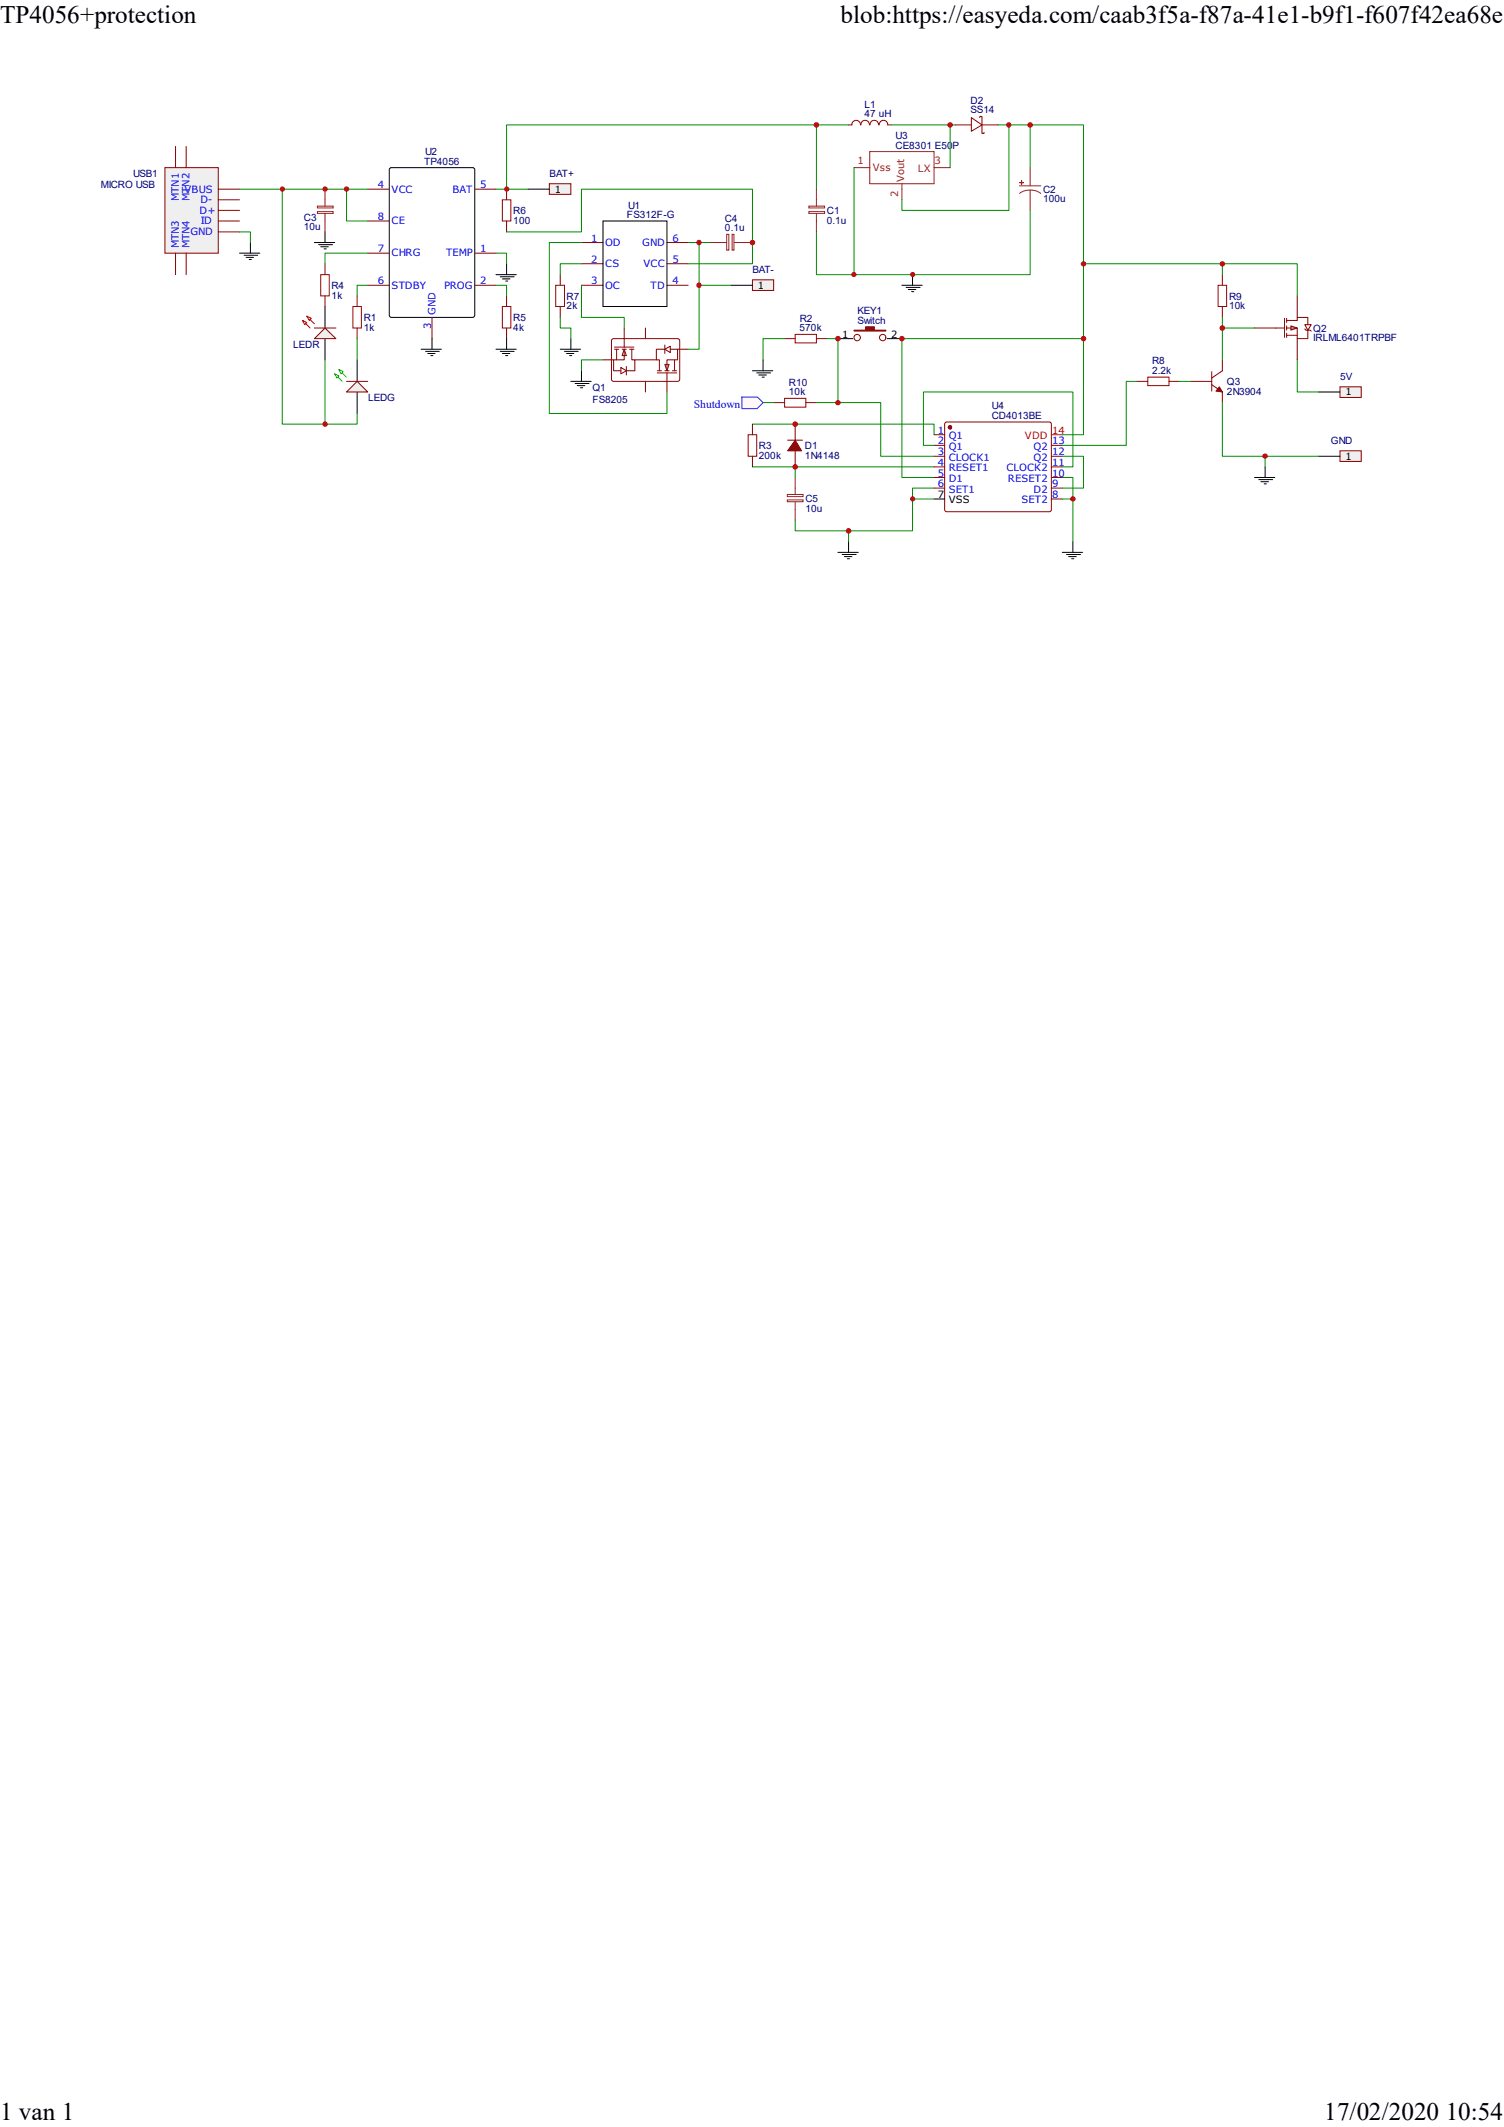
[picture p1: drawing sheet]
<svg xmlns="http://www.w3.org/2000/svg" width="210mm" height="297mm" viewBox="0 0 210 297" stroke-linecap="round" stroke-linejoin="round" font-family="sans-serif">
<path d="M81.2 33.9h3M81.2 36.8h3M81.2 39.8h3M93.1 33.9h3M93.1 36.8h3M93.1 39.8h3" fill="none" stroke="#800" stroke-width=".14"/>
<path d="M84.2 30.9h8.9v11.9h-8.9z" fill="none" stroke="#000" stroke-width=".14"/>
<path d="M23 23.4h7.5v11.9h-7.5z" fill="#efefef"/>
<g fill="none" stroke="#800" stroke-width=".14">
<path d="M23 23.4h7.5v11.9h-7.5zM24.5 20.4v3M24.5 35.3v3.1M26 20.4v3M26 35.3v3.1M30.5 32.4h2.9M30.5 26.4h2.9M30.5 27.9h2.9M30.5 29.4h2.9M30.5 30.9h2.9M51.4 26.4h3M51.4 30.9h3"/>
<path d="M51.4 35.3h3M51.4 39.8h3M66.3 26.4h3M66.3 35.3h3M66.3 39.8h3M49.9 41.3v1.5M49.9 45.8v1.5M60.3 44.3v3"/>
</g>
<path d="M54.4 23.6l.3-.2h11.3l.3 .2v20.4l-.2 .3h-11.4l-.3-.2zM45.4 42.8v3M45.4 47.3v2.9" fill="none" stroke="#000" stroke-width=".14"/>
<path d="M49.3 42.8h1.2v3h-1.2z" fill="none" stroke="#a00000" stroke-width=".14"/>
<path d="M44.3 29.5h2.2v.3h-2.2zM44.3 28.8h2.2v.2h-2.2zM45.4 26.4v2.4M45.4 29.8v2.6" fill="none" stroke="#8d2323" stroke-width=".14"/>
<path d="M43.9 47.3l1.5-1.5 1.5 1.5z" fill="#efefef"/>
<path d="M43.9 47.3l1.5-1.5 1.5 1.5z" fill="none" stroke="#800" stroke-width=".14"/>
<path d="M42.2 44.7l1.1 1.1M42.8 44.2l1.1 1" fill="none" stroke="#f00" stroke-width=".14"/>
<path d="M42.8 44.2l.7 .2-.3 .3z" fill="#efefef"/>
<path d="M42.8 44.2l.7 .2-.3 .3z" fill="none" stroke="#f00" stroke-width=".14"/>
<path d="M42.2 44.7l.6 .3-.3 .3z" fill="#efefef"/>
<path d="M42.2 44.7l.6 .3-.3 .3z" fill="none" stroke="#f00" stroke-width=".14"/>
<path d="M43.9 45.8h3" fill="none" stroke="#800" stroke-width=".14"/>
<path d="M49.9 50.2v3.1M49.9 54.7v3" fill="none" stroke="#000" stroke-width=".14"/>
<path d="M49.9 53.3l1.5 1.4h-3z" fill="#efefef"/>
<path d="M49.9 53.3l1.5 1.4h-3z" fill="none" stroke="#800" stroke-width=".14"/>
<path d="M46.7 52.2l1.1 1.1M47.3 51.6l1.1 1.1" fill="none" stroke="#0f0" stroke-width=".14"/>
<path d="M47.3 51.6l.6 .3-.3 .3z" fill="#efefef"/>
<path d="M47.3 51.6l.6 .3-.3 .3z" fill="none" stroke="#0f0" stroke-width=".14"/>
<path d="M46.7 52.2l.6 .3-.3 .3z" fill="#efefef"/>
<path d="M46.7 52.2l.6 .3-.3 .3z" fill="none" stroke="#0f0" stroke-width=".14"/>
<path d="M48.4 53.3h3" fill="none" stroke="#800" stroke-width=".14"/>
<path d="M187.1 54h3v1.5h-3z" fill="#efefef"/>
<path d="M187.1 54h3v1.5h-3z" fill="none" stroke="#800" stroke-width=".14"/>
<path d="M184.1 54.7h3" fill="none" stroke="#000" stroke-width=".14"/>
<path d="M87.2 48.8l.3 .9h-.6z" fill="#fefefe"/>
<path d="M87.2 48.8l.3 .9h-.6z" fill="none" stroke="#800" stroke-width=".14"/>
<path d="M86.7 51.3l.8 .5-.8 .4z" fill="#fefefe"/>
<path d="M84.2 50.2h1.5M85.8 48.5h2.7M85.8 48.8h.6M86.1 48.8v1.4M86.7 51.3l.8 .5-.8 .4zM86.9 48.8h.6M87.2 48.8v1.4h-1.5v1.6h1M87.2 45.8v2.7M87.5 51.2v1.2M87.9 48.8h.6M88.2 48.8v1.4h.4v1.6h-1.1M90.1 45.8v1.5" fill="none" stroke="#800" stroke-width=".14"/>
<path d="M92.8 50.9h.6l-.3 .9z" fill="#fefefe"/>
<path d="M92.8 50.9h.6l-.3 .9z" fill="none" stroke="#800" stroke-width=".14"/>
<path d="M92.8 48.8l.8-.5v.9z" fill="#fefefe"/>
<g fill="none" stroke="#800" stroke-width=".14">
<path d="M45.4 36.8v1.6M45.4 41.3v1.5M70.7 41.3v1.5M70.7 45.8v1.5M85.4 47.4l.3-.1h9.1l.1 .3v5.5l-.3 .2-9.1-.1-.1-.2zM88.6 50.2h3.1M90.1 53.3v1.4M91.8 52.1h2.7M91.8 51.8h.6M92.8 48.8l.8-.5v.9zM92.8 48.8h-1.1v1.4h.4v1.6M92.8 51.8h.6"/>
<path d="M92.8 48.2v1.2M93.1 52.1v2.6M93.6 48.8h1v1.4h-1.5v1.6M93.9 51.8h.6M94.2 50.2v1.6M94.6 48.8h1.5"/>
</g>
<g fill="none" stroke="#000" stroke-width=".14">
<path d="M33.4 35.3h2.9M34.1 35.6h1.9M34.4 35.9h1M34.8 36.2h.3M35 33.9v1.4M43.9 33.9h2.8M44.5 34.2h1.9M44.8 34.5h1M45.3 34.8h.3M45.4 32.4v1.5M69.3 38.4h2.8M69.8 38.7h2"/>
<path d="M70.1 38.9h1.1M70.6 39.2h.3M70.7 36.8v1.6M58.8 48.8h2.8M59.4 49.1h1.9M59.7 49.4h1M60.2 49.7h.3M60.3 47.3v1.5M69.3 48.8h2.8M69.8 49.1h2M70.1 49.4h1.1M70.6 49.7h.3"/>
<path d="M70.7 47.3v1.5"/>
</g>
<path d="M33.4 32.4h1.6v1.5M33.4 26.4h18M48.4 26.4v4.5h3M51.4 35.3h-6v1.5M51.4 39.8h-1.5v1.5M69.3 35.3h1.4v1.5M69.3 39.8h1.4v1.5M45.4 50.2v9h4.5v-1.5M49.9 47.3v2.9" fill="none" stroke="#080" stroke-width=".14"/>
<path d="M44.8 38.4h1.2v2.9h-1.2zM70.1 42.8h1.2v3h-1.2z" fill="none" stroke="#a00000" stroke-width=".14"/>
<path d="M76.7 25.7h3v1.4h-3z" fill="#efefef"/>
<path d="M70.7 26.4v1.5M70.7 30.9v1.5M76.7 25.7h3v1.4h-3z" fill="none" stroke="#800" stroke-width=".14"/>
<path d="M73.7 26.4h3" fill="none" stroke="#000" stroke-width=".14"/>
<path d="M69.3 26.4h4.4M70.7 32.4h10.5v-6h23.9v10.4h-9M96.1 33.9h3" fill="none" stroke="#080" stroke-width=".14"/>
<path d="M70.1 27.9h1.2v3h-1.2z" fill="none" stroke="#a00000" stroke-width=".14"/>
<path d="M99.1 33.9h2.4M101.5 32.7h.3v2.2h-.3zM102.2 32.7h.3v2.2h-.3zM102.5 33.9h2.6" fill="none" stroke="#8d2323" stroke-width=".14"/>
<path d="M105.1 39.1h2.9v1.5h-2.9z" fill="#efefef"/>
<path d="M118.5 17.4h.5a.59 .59 0 0 1 .5-.6 .59 .59 0 0 1 .6 .6M120.2 17.4a.59 .59 0 0 1 .6-.6 .59 .59 0 0 1 .6 .6M121.5 17.4a.59 .59 0 0 1 .6-.6 .59 .59 0 0 1 .6 .6M122.8 17.4a.59 .59 0 0 1 .6-.6 .59 .59 0 0 1 .6 .6M124 17.4h.5M133.4 17.4h2.2M135.6 16.4l1.5 1-1.5 .9zM136.8 16.4v-.1h.3v2.3h.3v-.1M137.1 17.4h2.3M78.2 38.4v1.4M105.1 39.1h2.9v1.5h-2.9zM78.2 42.8v1.5" fill="none" stroke="#800" stroke-width=".14"/>
<g fill="none" stroke="#000" stroke-width=".14">
<path d="M102.1 39.8h3M125.9 39.8h2.9M127.4 38.4v1.4M78.2 48.8h2.9M78.8 49.1h1.9M79.1 49.4h1M79.5 49.7h.3M79.7 53.3h2.8M79.7 47.3v1.5M80.3 53.6h2M80.6 53.8h1.1M81.1 54.1h.3"/>
<path d="M81.2 51.8v1.5M126.5 40.1h2M126.8 40.4h1.1M127.3 40.7h.3"/>
</g>
<path d="M124.5 17.4h8.2v6M132.7 17.4h.7M39.4 26.4v32.8h6M81.2 39.8v4.5h6v1.5M81.2 33.9h-4.5v23.8h16.4v-3M81.2 36.8h-3v1.6M97.6 33.9v14.9h-1.5M97.6 39.8h4.5M78.2 44.3v1.5h1.5v1.5M84.2 50.2h-3v1.6" fill="none" stroke="#080" stroke-width=".14"/>
<path d="M77.6 39.8h1.2v3h-1.2z" fill="none" stroke="#a00000" stroke-width=".14"/>
<g fill="none" stroke="#8d2323" stroke-width=".14">
<path d="M112.9 29.5h2.2v.3h-2.2zM112.9 28.8h2.2v.2h-2.2zM114 26.4v2.4M114 29.8v2.6M119.3 23.4h2.2M121.5 21.2h8.9v4.5h-8.9zM125.9 25.7v2.2M130.4 23.4h2.3M142.4 26h2.9M143.8 26.5a2.29 2.29 0 0 1 1.5 .5M143.8 26.5a2.29 2.29 0 0 0-1.4 .5M143.8 23.4v2.6"/>
<path d="M143.8 26.5v2.9"/>
</g>
<path d="M142.4 25.5h.6z" fill="#8d2323"/>
<path d="M142.4 25.5h.6z" fill="none" stroke="#8d2323" stroke-width=".14"/>
<path d="M142.7 25.2v.6z" fill="#8d2323"/>
<path d="M142.7 25.2v.6z" fill="none" stroke="#8d2323" stroke-width=".14"/>
<path d="M114 17.4h-43.3v9M118.5 17.4h-4.5v9M119.3 23.4v15M143.8 29.4v9h-29.8v-6" fill="none" stroke="#080" stroke-width=".14"/>
<path d="M132.5 59.5l.2-.1 .1 .1v.3l-.1 .1-.2-.1-.1-.2z" fill="#800"/>
<path d="M131.9 59.1l.3-.2 14.5 .1 .1 .2v12.1l-.3 .2-14.4-.1-.2-.2zM132.5 59.5l.2-.1 .1 .1v.3l-.1 .1-.2-.1-.1-.2z" fill="none" stroke="#800" stroke-width=".14"/>
<path d="M132.5 59.5l.2-.1 .1 .1v.3l-.1 .1-.2-.1-.1-.2z" fill="#800"/>
<g fill="none" stroke="#800" stroke-width=".14">
<path d="M105.1 59.2v1.5M109.6 47.3h1.4M111 59.2v2.3M114 47.3h1.5M132.5 59.5l.2-.1 .1 .1v.3l-.1 .1-.2-.1-.1-.2zM105.1 63.7v1.5M111 62.9v2.3M130.4 60.7h1.5M130.4 62.2h1.5M130.4 63.7h1.5M130.4 65.2h1.5M130.4 66.7h1.5"/>
<path d="M130.4 68.2h1.5M146.8 62.2h1.5M146.8 63.7h1.5M146.8 65.2h1.5M146.8 66.7h1.5M146.8 68.2h1.5M146.8 69.7h1.5"/>
</g>
<path d="M130.4 69.7h1.5" fill="none" stroke="#000" stroke-width=".14"/>
<path d="M146.8 60.7h1.5" fill="none" stroke="#f00" stroke-width=".14"/>
<path d="M111 46.7h3v1.2h-3zM104.5 60.7h1.2v3h-1.2z" fill="none" stroke="#a00000" stroke-width=".14"/>
<path d="M111 61.5l.9 1.4h-1.9z" fill="#800"/>
<path d="M110 61.5h2.1M111 61.5l.9 1.4h-1.9z" fill="none" stroke="#800" stroke-width=".14"/>
<path d="M109.9 69.8h2.2v.3h-2.2zM109.9 69h2.2v.3h-2.2zM111 66.7v2.3M111 70.1v2.5" fill="none" stroke="#8d2323" stroke-width=".14"/>
<path d="M139.4 17.4h1.5v12h-15v-1.5M140.9 17.4h2.9v6M105.1 59.2h25.3v1.5M111 72.6v1.5h7.5v1.5M130.4 65.2h-19.4v1.5M130.4 62.2h-1.5v-7.5h20.9v10.5h-1.5" fill="none" stroke="#080" stroke-width=".14"/>
<path d="M117 77.1h2.8M117.6 77.4h1.9M117.9 77.7h1.1M118.3 78h.3M118.5 75.6v1.5" fill="none" stroke="#000" stroke-width=".14"/>
<path d="M180.3 45.5l.8 .3-.8 .3z" fill="#fefefe"/>
<path d="M180.3 45.5l.8 .3-.8 .3z" fill="none" stroke="#800" stroke-width=".14"/>
<path d="M182.2 45.3h.9l-.5 .8z" fill="#fefefe"/>
<g fill="none" stroke="#800" stroke-width=".14">
<path d="M175.2 45.8h4.2M179.4 44.4v2.7M179.7 44.7h1.4v-.4h1.5v1M179.7 45.8h1.4v1.5M179.7 46.8h1.4M179.7 44.4v.6M179.7 45.5v.6M179.7 46.5v.6M181.1 41.3v3M181.1 47.3v2.9M182.2 45.3h.9l-.5 .8zM182.2 45.9l.1 .2h.6l.2 .1"/>
<path d="M182.6 46.1v1.2h-1.5"/>
</g>
<path d="M117 47.3h1.5M124.5 47.3h1.4" fill="none" stroke="#000" stroke-width=".14"/>
<path d="M119.3 46.1h1.6v-.5h1.2v.5h1.6v.1h-4.4z" fill="#800"/>
<path d="M119.3 46.1h1.6v-.5h1.2v.5h1.6v.1h-4.4zM120.1 47.1a.45 .45 0 0 0-.6-.3 .45 .45 0 0 0 0 .7 .45 .45 0 0 0 .6-.3M123.7 47.1a.45 .45 0 0 0-.7-.3 .45 .45 0 0 0 0 .7 .45 .45 0 0 0 .7-.3M166.2 53.3h3M169.2 53.7l1.5 1v1.5M169.2 51.9v2.7M170.7 50.2v1.6l-1.5 1" fill="none" stroke="#800" stroke-width=".14"/>
<path d="M118.5 47.3h.6M123.9 47.3h.6" fill="none" stroke="#000" stroke-width=".14"/>
<path d="M170.3 54l.4 .7-.9-.1z" fill="#800"/>
<path d="M170.7 38.4v1.4M158.7 53.3h1.6M163.2 53.3h1.5M170.3 54l.4 .7-.9-.1zM170.7 42.8v1.5" fill="none" stroke="#800" stroke-width=".14"/>
<g fill="none" stroke="#080" stroke-width=".14">
<path d="M143.8 17.4h7.5v43.3h-3M151.3 36.8h19.4v1.6M170.7 36.8h10.4v4.5M109.6 47.3h-3v2.9M115.5 47.3h1.5v8.9h6v7.5h7.4M151.3 47.3h-25.4v19.4h4.5M158.7 53.3h-1.4v8.9h-9M164.7 53.3h1.5M170.7 44.3v5.9M170.7 45.8h4.5M181.1 50.2v4.5h3M105.1 65.2h5.9"/>
<path d="M127.4 69.7h3M130.4 68.2h-3v5.9h-8.9M148.3 63.7h3v4.5h-3M148.3 66.7h1.5v3h-1.5M149.8 69.7v5.9"/>
</g>
<g fill="none" stroke="#000" stroke-width=".14">
<path d="M105.1 51.8h2.8M105.7 52.1h1.9M106 52.4h1M106.4 52.7h.3M106.6 50.2v1.6M148.3 77.1h2.9M148.9 77.4h2M149.2 77.7h1.1M149.6 78h.3M149.8 75.6v1.5M175.2 66.7h2.8M175.8 67h1.9"/>
<path d="M176.1 67.3h1M176.5 67.6h.3M176.7 65.2v1.5"/>
</g>
<path d="M170.1 39.8h1.2v3h-1.2zM160.3 52.7h2.9v1.1h-2.9z" fill="none" stroke="#a00000" stroke-width=".14"/>
<path d="M187.1 62.9h3v1.5h-3z" fill="#efefef"/>
<path d="M187.1 62.9h3v1.5h-3z" fill="none" stroke="#800" stroke-width=".14"/>
<path d="M184.1 63.7h3" fill="none" stroke="#000" stroke-width=".14"/>
<path d="M170.7 56.2v7.5h6v1.5M176.7 63.7h7.4" fill="none" stroke="#080" stroke-width=".14"/>
<path d="M103.5 55.5h2.3l.8 .7-.9 .9h-2.1z" fill="#fff7f8"/>
<path d="M103.5 55.5h2.3l.8 .7-.9 .9h-2.1v-1.6" fill="none" stroke="#430aff" stroke-width=".14"/>
<path d="M109.6 55.6h2.9v1.3h-2.9z" fill="none" stroke="#a00000" stroke-width=".14"/>
<path d="M108 56.2h1.6M112.5 56.2h1.5" fill="none" stroke="#800" stroke-width=".14"/>
<path d="M106.6 56.2h1.4M114 56.2h3" fill="none" stroke="#080" stroke-width=".14"/>
<g fill="#c00">
<circle cx="117" cy="56.2" r=".37"/>
<circle cx="176.7" cy="63.7" r=".37"/>
<circle cx="149.8" cy="69.7" r=".37"/>
<circle cx="151.3" cy="36.8" r=".37"/>
<circle cx="125.9" cy="47.3" r=".38"/>
<circle cx="151.3" cy="47.3" r=".38"/>
<circle cx="117" cy="47.3" r=".38"/>
<circle cx="118.5" cy="74.1" r=".38"/>
<circle cx="114" cy="17.4" r=".38"/>
<circle cx="132.7" cy="17.4" r=".38"/>
<circle cx="39.4" cy="26.4" r=".36"/>
<circle cx="45.4" cy="59.2" r=".38"/>
<circle cx="48.4" cy="26.4" r=".37"/>
<circle cx="45.4" cy="26.4" r=".37"/>
<circle cx="105.1" cy="33.9" r=".38"/>
<circle cx="97.6" cy="33.9" r=".37"/>
<circle cx="70.8" cy="26.4" r=".36"/>
<circle cx="97.6" cy="39.8" r=".37"/>
<circle cx="127.4" cy="38.3" r=".36"/>
<circle cx="119.2" cy="38.3" r=".36"/>
<circle cx="140.9" cy="17.4" r=".37"/>
<circle cx="127.4" cy="69.7" r=".36"/>
<circle cx="111" cy="65.2" r=".38"/>
<circle cx="111" cy="59.2" r=".38"/>
<circle cx="143.8" cy="17.4" r=".38"/>
<circle cx="170.7" cy="36.8" r=".37"/>
<circle cx="170.7" cy="45.8" r=".38"/>
</g>
<g font-size="3.5">
<text x="0" y="3.2">TP4056+protection</text>
<text x="117.4" y="3.2">blob:https://easyeda.com/caab3f5a-f87a-41e1-b9f1-f607f42ea68e</text>
<text x="0" y="296">1 van 1</text>
<text x="184.9" y="296">17/02/2020 10:54</text>
</g>
<text font-size="1.6" fill="#00f" x="96.9" y="57">Shutdown</text>
<g font-size="1.4" fill="#000080">
<text x="120.7" y="16.4">47 uH</text>
<text x="120.7" y="15">L1</text>
<text x="135.5" y="15.8">SS14</text>
<text x="135.5" y="14.5">D2</text>
<text x="59.2" y="23">TP4056</text>
<text x="59.4" y="21.6">U2</text>
<text x="125.1" y="20.7">CE8301 E50P</text>
<text x="125.1" y="19.4">U3</text>
<text x="14.1" y="26.2">MICRO USB</text>
<text x="18.6" y="24.7">USB1</text>
<text x="71.7" y="29.9">R6</text>
<text x="76.8" y="24.7">BAT+</text>
<text x="87.7" y="29.1">U1</text>
<text x="115.4" y="29.9">C1</text>
<text x="145.7" y="28.2">100u</text>
<text x="145.7" y="26.9">C2</text>
<text x="42.4" y="32.2">10u</text>
<text x="42.4" y="30.8">C3</text>
<text x="71.7" y="31.2">100</text>
<text x="87.5" y="30.4">FS312F-G</text>
<text x="101.2" y="32.3">0.1u</text>
<text x="101.2" y="30.9">C4</text>
<text x="115.4" y="31.2">0.1u</text>
<text x="46.3" y="41.7">1k</text>
<text x="46.3" y="40.3">R4</text>
<text x="79.1" y="41.8">R7</text>
<text x="105.1" y="38.1">BAT-</text>
<text x="171.6" y="41.8">R9</text>
<text x="50.8" y="46.2">1k</text>
<text x="50.8" y="44.8">R1</text>
<text x="71.7" y="46.2">4k</text>
<text x="71.7" y="44.8">R5</text>
<text x="79.1" y="43.2">2k</text>
<text x="111.6" y="46.3">570k</text>
<text x="111.7" y="44.9">R2</text>
<text x="119.7" y="45.2">Switch</text>
<text x="119.7" y="43.9">KEY1</text>
<text x="171.6" y="43.2">10k</text>
<text x="183.4" y="47.7">IRLML6401TRPBF</text>
<text x="183.4" y="46.3">Q2</text>
<text x="40.9" y="48.6">LEDR</text>
<text x="110.2" y="53.8">R10</text>
<text x="160.9" y="52.2">2.2k</text>
<text x="160.9" y="50.9">R8</text>
<text x="171.3" y="53.8">Q3</text>
<text x="187.2" y="53">5V</text>
<text x="51.4" y="56">LEDG</text>
<text x="82.7" y="56.2">FS8205</text>
<text x="82.7" y="54.6">Q1</text>
<text x="110.2" y="55.2">10k</text>
<text x="138.5" y="58.5">CD4013BE</text>
<text x="138.5" y="57.2">U4</text>
<text x="171.3" y="55.1">2N3904</text>
<text x="106" y="64.1">200k</text>
<text x="106" y="62.7">R3</text>
<text x="112.4" y="64.1">1N4148</text>
<text x="112.4" y="62.7">D1</text>
<text x="185.8" y="62">GND</text>
<text x="112.5" y="71.5">10u</text>
<text x="112.5" y="70.1">C5</text>
</g>
<g font-size="1.4" fill="#8d2323">
<text x="119.8" y="22.9">1</text>
<text x="121.9" y="23.9">Vss</text>
<text x="128.2" y="24">LX</text>
<text x="130.5" y="22.9">3</text>
<text x="125.4" y="27.5" transform="rotate(-90 125.4 27.5)">2</text>
<text x="126.3" y="25.4" transform="rotate(-90 126.3 25.4)">Vout</text>
</g>
<g font-size="1.4" fill="#00f">
<text x="25" y="28.1" transform="rotate(-90 25 28.1)">MTN1</text>
<text x="25.8" y="26.9">VBUS</text>
<text x="26.5" y="28.1" transform="rotate(-90 26.5 28.1)">MTN2</text>
<text x="27.9" y="29.8">D+</text>
<text x="28" y="28.4">D-</text>
<text x="52.7" y="26.3">4</text>
<text x="54.7" y="26.9">VCC</text>
<text x="63.2" y="26.9">BAT</text>
<text x="67.1" y="26.3">5</text>
<text x="25" y="34.6" transform="rotate(-90 25 34.6)">MTN3</text>
<text x="26.5" y="34.6" transform="rotate(-90 26.5 34.6)">MTN4</text>
<text x="26.6" y="32.9">GND</text>
<text x="28" y="31.3">ID</text>
<text x="52.7" y="30.7">8</text>
<text x="52.7" y="35.2">7</text>
<text x="54.7" y="31.3">CE</text>
<text x="54.7" y="35.8">CHRG</text>
<text x="62.3" y="35.8">TEMP</text>
<text x="67.1" y="35.2">1</text>
<text x="82.5" y="33.7">1</text>
<text x="84.5" y="34.3">OD</text>
<text x="89.7" y="34.3">GND</text>
<text x="93.9" y="33.7">6</text>
<text x="52.7" y="39.7">6</text>
<text x="54.7" y="40.3">STDBY</text>
<text x="62" y="40.3">PROG</text>
<text x="67.1" y="39.7">2</text>
<text x="82.5" y="36.7">2</text>
<text x="82.5" y="39.7">3</text>
<text x="84.5" y="37.3">CS</text>
<text x="84.5" y="40.3">OC</text>
<text x="89.9" y="37.3">VCC</text>
<text x="90.8" y="40.3">TD</text>
<text x="93.9" y="39.7">4</text>
<text x="93.9" y="36.7">5</text>
<text x="60.2" y="46" transform="rotate(-90 60.2 46)">3</text>
<text x="60.8" y="44" transform="rotate(-90 60.8 44)">GND</text>
<text x="131" y="60.6">1</text>
<text x="131" y="62.1">2</text>
<text x="131" y="63.6">3</text>
<text x="131" y="65.1">4</text>
<text x="132.5" y="61.3">Q1</text>
<text x="132.5" y="62.8">Q1</text>
<text x="132.5" y="64.3">CLOCK1</text>
<text x="132.5" y="65.8">RESET1</text>
<text x="140.5" y="65.8">CLOCK2</text>
<text x="144.3" y="64.3">Q2</text>
<text x="144.3" y="62.8">Q2</text>
<text x="146.9" y="65.1">11</text>
<text x="146.9" y="63.6">12</text>
<text x="146.9" y="62.1">13</text>
<text x="131" y="66.5">5</text>
<text x="131" y="68">6</text>
<text x="132.5" y="67.3">D1</text>
<text x="132.5" y="68.8">SET1</text>
<text x="140.7" y="67.3">RESET2</text>
<text x="142.6" y="70.3">SET2</text>
<text x="144.3" y="68.8">D2</text>
<text x="146.9" y="69.6">8</text>
<text x="146.9" y="68">9</text>
<text x="146.9" y="66.5">10</text>
</g>
<g font-size="1.4">
<text x="77.5" y="26.9">1</text>
<text x="105.8" y="40.3">1</text>
<text x="117.6" y="47.2">1</text>
<text x="124.5" y="47.2">2</text>
<text x="187.9" y="55.2">1</text>
<text x="187.9" y="64.2">1</text>
<text x="131" y="69.6">7</text>
<text x="132.5" y="70.3">VSS</text>
</g>
<g font-size="1.4" fill="#f00">
<text x="143.1" y="61.3">VDD</text>
<text x="146.9" y="60.6">14</text>
</g>
</svg>
